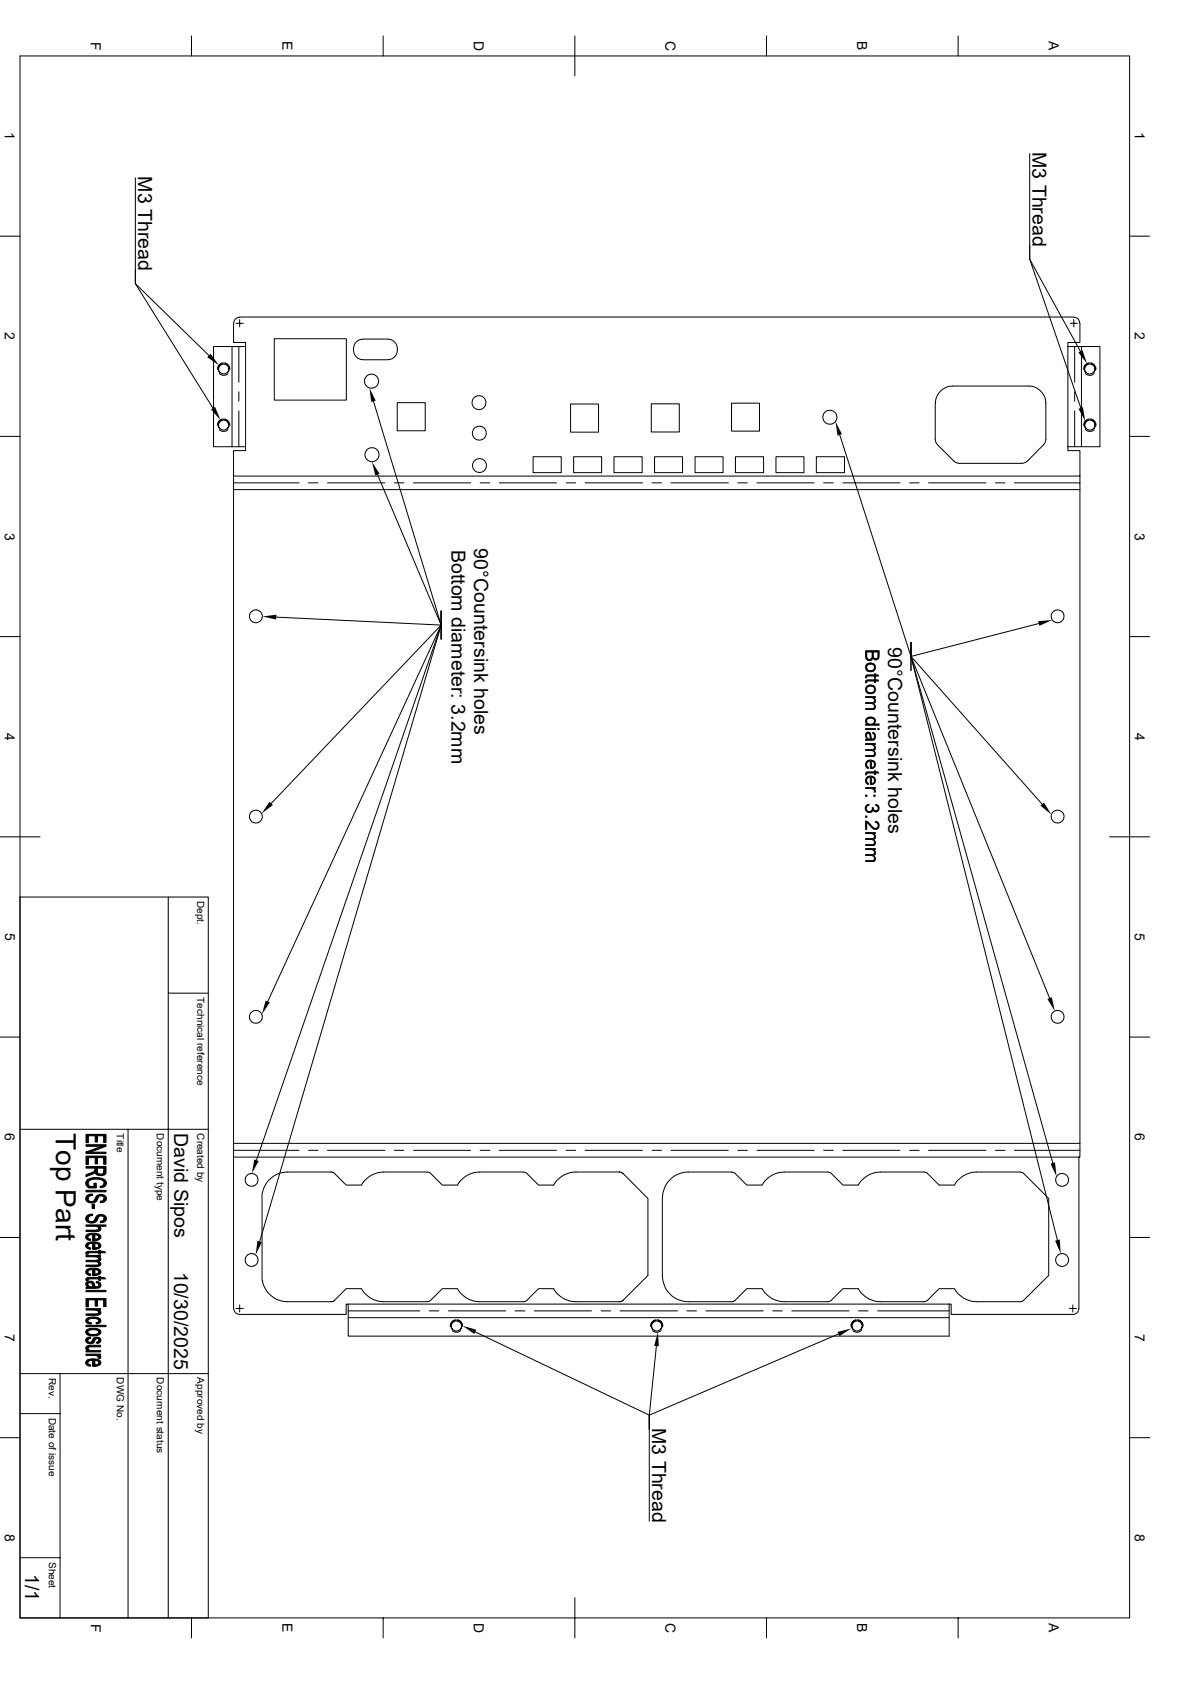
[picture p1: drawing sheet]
<svg xmlns="http://www.w3.org/2000/svg" width="297mm" height="420mm" viewBox="0 0 297 420" stroke-linecap="round" stroke-linejoin="round" font-family="sans-serif">
<g fill="none" stroke="#000" stroke-width=".25">
<path d="M5 14h276.9v390h-276.9zM47.8 9v5M95.6 9v5M143.5 9v10M191.3 9v5M239.1 9v5M257 38.3v26.4l12.7 23.1M0 59h5M33.8 44.4v26.4l18.4 18M281.9 59h5M33.8 67.4v3.4l19.4 31.1M59.8 79.8v1.8"/>
<path d="M257 61.2v3.5l12.7 37.2M268 79.8v1.8M54.7 93.3l1 .4 .7-.1 .5-.3M54.9 93a1.24 1.24 0 0 0 1.9 0M55.5 90.7h.7M56.2 90.7l.8 .4 .4 1.1M56.2 90.7l.5 .3a1.34 1.34 0 0 1 .1 2 1.26 1.26 0 0 0-.1-1.7 1.26 1.26 0 0 0-1.7 0 1.26 1.26 0 0 0-.1 1.7l-.1-.1a1.37 1.37 0 0 1 .6-2.2l-.9 .6-.2 .9M57.9 86.5v25M58.3 80.7v4.8h3v1h-8v25h8M58.9 80.7h1.8M59.6 86.5v9M59.6 97.8v2.4"/>
<path d="M61.3 86.5v25M68.5 84.6h17.9v15.3h-17.9zM88.2 87v.5M88.3 87.5a2.32 2.32 0 0 0 2.2 2.3M90.5 89.8h6.4M90.5 84.7h6.4M90.5 84.7a2.32 2.32 0 0 0-2.2 2.3M96.9 84.7a2.32 2.32 0 0 1 2.2 2.3M99.1 87.5a2.32 2.32 0 0 1-2.2 2.3M99.2 87v.5M266.5 86.5v25M267.1 80.7h1.8"/>
<path d="M268.2 86.5v9M268.2 97.8v2.4M269.5 80.7a1.45 1.45 0 0 0-1.5-1.5h-208.2a1.52 1.52 0 0 0-1.5 1.5M269.5 80.7v4.8h-3v1h8v25h-8M269.9 86.5v25M270.9 93.3l1 .4 .6-.1 .6-.3M271.1 93a1.24 1.24 0 0 0 1.8 0M271.6 90.7l-.4 .2a1.35 1.35 0 0 0-.1 2.1 1.26 1.26 0 0 1 0-1.7 1.26 1.26 0 0 1 1.8 0 1.26 1.26 0 0 1 .1 1.7v-.1a1.37 1.37 0 0 0-.6-2.2l.7 .4 .5 1.1M271.6 90.7l-.9 .6-.2 .9M271.6 90.7h.8M0 109h5M54.7 107.3l1.1 .4 .6-.1 .5-.3"/>
<path d="M54.9 107a1.24 1.24 0 0 0 1.8 0M55.4 104.7h.8M55.4 104.7l-.7 .5a1.35 1.35 0 0 0 .2 1.8 1.27 1.27 0 0 1 0-1.7 1.27 1.27 0 0 1 1.8 0 1.27 1.27 0 0 1 .1 1.7 1.4 1.4 0 0 0-.6-2.3l.8 .5 .4 1M55.4 104.7l-.9 .7-.2 .8M58.3 118.9h211.2M59.6 102.6v8.9M61.3 111.5v1h-3v214.2M93.2 100.2l16.9 55.9v3.5M94.2 118.5l15.9 37.6v3.5M99.1 100.5h7v7.1h-7zM133.1 114h7v4h-7zM142.4 100.9h7v7h-7z"/>
<path d="M143.2 114h7v4h-7zM153.2 114h7.1v4h-7.1zM162.6 100.8h6.9v7.1h-6.9zM163.4 114h6.9v4h-6.9zM173.5 114h7v4h-7zM182.6 100.7h7v7h-7zM183.6 114h7v4h-7zM193.7 114h7v4h-7zM203.8 114h7v4h-7zM209.6 108.6l17.8 55.3v3.5v-3.5l31.8-8.2M233.4 100.7v9l.2 .7 .4 .7 4.3 4.3 1.1 .3h15.6l.8-.2 .6-.4M233.5 100.7a4.3 4.3 0 0 1 4.2-4.3h19.1a4.3 4.3 0 0 1 4.2 4.3v9.4l-.6 1-3.9 4"/>
<path d="M266.5 111.5v1h3v176.4h-.2v37.8a1.45 1.45 0 0 1-1.5 1.5h-30.4v-2.6h-.5M268.2 102.6v8.9M270.9 107.3l.5 .3 .6 .1 1.1-.4M271.1 107a1.24 1.24 0 0 0 1.9 0M271.7 104.7h.7M272.4 104.7l.8 .5 .4 1M272.4 104.7l.2 .1a1.4 1.4 0 0 1 .4 2.2 1.27 1.27 0 0 0-.1-1.7 1.27 1.27 0 0 0-1.8 0 1.27 1.27 0 0 0 0 1.7 1.4 1.4 0 0 1 .5-2.3l-.8 .5-.3 1M281.9 109h5M58.3 120.6h16.3M58.3 122.3h211.2M77 120.6h2.4M81.7 120.6h14.4"/>
<path d="M98.4 120.6h2.4M103.2 120.6h14.3M119.8 120.6h2.5M124.6 120.6h14.3M141.3 120.6h2.4M146 120.6h14.4M162.7 120.6h2.4M167.5 120.6h14.3M184.1 120.6h2.4M188.9 120.6h14.3M205.6 120.6h2.4M210.4 120.6h14.2"/>
<path d="M227 120.6h2.4M231.8 120.6h14.3M248.5 120.6h2.3M253.2 120.6h16.3M0 159h5M69 154.1l41.1 2v3.5M110.1 152.6v3.5l-42.4 44.5M110.1 152.6v3.5l-43.3 94M110.1 152.6v3.5l-46.1 133.6M110.1 152.6v3.5l-45.3 153.9M281.9 159h5M227.4 160.4v3.5l32.7 36.9"/>
<path d="M227.4 160.4v3.5l34.6 85.3M227.4 160.4v3.5l35.4 126.5M227.4 160.4v3.5l36.5 145.7M0 209h10M276.9 209h10M5 224h47v180M42 224v180M0 259h5M42 248h10M281.9 259h5M5 282h47M32 282v122"/>
<path d="M58.3 287.2h16.3M58.3 288.9h211M58.3 285.5h211.2M65.4 298.1v21.6M77 287.2h2.4M81.7 287.2h14.4M90.2 295.9h-3.8l-3-3-.6-.2h-11a6.5 6.5 0 0 0-6.4 5.3M90.2 295.9a6.4 6.4 0 0 1 5.6-3.2h10.8l.9 .3 2.9 2.9h3.8a6.4 6.4 0 0 1 5.6-3.2h10.8l.9 .3 2.9 2.9h3.8a6.4 6.4 0 0 1 5.6-3.2h11.3l6.6 6.6v19.2l-6.4 6.4-.4 .1h-11.1a6.4 6.4 0 0 1-5.6-3.2h-3.8l-2.9 2.9-.9 .3h-10.8a6.4 6.4 0 0 1-5.6-3.2h-3.8l-2.9 2.9-.9 .3h-10.8a6.4 6.4 0 0 1-5.6-3.2M98.4 287.2h2.4M103.2 287.2h14.3M119.8 287.2h2.5M124.6 287.2h14.3"/>
<path d="M141.3 287.2h2.4M146 287.2h14.4M162.7 287.2h2.4M165.3 299.1v19.5M167.5 287.2h14.3M182.6 292.7l.4 .1M182.6 292.7h-10.8a6.5 6.5 0 0 0-6.4 6.4M183.1 292.7l3.3 3.2h3.8a6.4 6.4 0 0 1 5.6-3.2h10.8l.9 .3 2.9 2.9h3.8M184.1 287.2h2.4M188.9 287.2h14.3M205.6 287.2h2.4M210.4 287.2h14.2"/>
<path d="M214.2 295.9a6.4 6.4 0 0 1 5.6-3.2h10.8l.9 .3 2.9 2.9h3.8M227 287.2h2.4M231.8 287.2h14.3M248.5 287.2h2.3M253.2 287.2h16.3M254.6 292.7l.5 .1M254.6 292.7h-10.8a6.4 6.4 0 0 0-5.6 3.2M255.1 292.7l6.6 6.6v19.2l-6.2 6.2-.6 .3h-11.1a6.4 6.4 0 0 1-5.6-3.2M0 309h5M65.4 319.7a6.5 6.5 0 0 0 6.4 5.3h11.1l.4-.1 3.1-3.1h3.8M165.4 318.6a6.5 6.5 0 0 0 6.4 6.4h11.1l.6-.3 2.9-2.9h3.8a6.6 6.6 0 0 0 5.6 3.2h10.8l.9-.3 2.9-2.9h3.8M281.9 309h5"/>
<path d="M58.9 326.7h1.8M59.8 325.8v1.8M86.9 327.3h17.9M86.9 329h150M86.9 325.6h150M107.1 327.3h2.4M111.9 327.3h14.3M113 331.9a1.24 1.24 0 0 0 1.9 0M113.5 329.6l-.4 .3a1.39 1.39 0 0 0-.2 2 1.27 1.27 0 0 1 .2-1.7 1.27 1.27 0 0 1 1.7 0 1.27 1.27 0 0 1 .1 1.7M114.3 329.6a1.48 1.48 0 0 0-1.9 1.4v.2M115 332.2l-.9 .5-.7-.1-.5-.4M115.4 331.1l-.3-1-.8-.5 .5 .3a1.39 1.39 0 0 1 .1 2"/>
<path d="M118.6 332.6l43.5 20.8v3.5v-3.5l1.7-17.3M128.6 327.3h2.4M133.3 327.3h14.3M150 327.3h2.4M154.8 327.3h14.3M163 331.9a1.24 1.24 0 0 0 1.8 0M163.5 329.6l-.4 .3a1.39 1.39 0 0 0-.2 2 1.27 1.27 0 0 1 .1-1.7 1.27 1.27 0 0 1 1.8 0 1.27 1.27 0 0 1 .1 1.7 1.44 1.44 0 0 0-.6-2.3l.8 .5 .3 1M164.3 329.6a1.48 1.48 0 0 0-1.9 1.4v.2M165 332.2l-.9 .5h-.5l-.7-.5M171.4 327.3h2.4M176.2 327.3h14.3M192.9 327.3h2.3"/>
<path d="M197.6 327.3h14.3M209.3 333.1l-47.2 20.3v26.4M213 331.9a1.24 1.24 0 0 0 1.8 0M213.5 329.6l-.4 .3a1.39 1.39 0 0 0-.2 2M214.2 321.8a6.4 6.4 0 0 0 5.6 3.2h10.8l.9-.3 2.9-2.9h3.8M214.3 329.6a1.48 1.48 0 0 0-1.9 1.4v.2M214.3 327.3h2.4M215 332.2l-.9 .5-.7-.1-.5-.4M215.4 331.1v-.5l-.3-.5-.8-.5 .5 .3a1.39 1.39 0 0 1 .1 2 1.26 1.26 0 0 0-.2-1.7 1.26 1.26 0 0 0-1.7 0 1.26 1.26 0 0 0-.1 1.7M219.1 327.3h17.8M236.9 325.6v8h-150v-8h-.5v2.6h-26.6a1.45 1.45 0 0 1-1.5-1.5M266.9 326.7h1.8"/>
<path d="M267.8 325.8v1.8M0 359h5M5 353h10M5 343h47M15 343v61M281.9 359h5M5 389h10M143.5 398.9v10.1M47.8 404v5M95.6 404v5M191.3 404v5M239.1 404v5"/>
<circle cx="92.7" cy="95.2" r="1.76"/>
<circle cx="92.9" cy="113.5" r="1.76"/>
<circle cx="119.5" cy="100.5" r="1.74"/>
<circle cx="119.6" cy="108.2" r="1.74"/>
<circle cx="119.7" cy="116.2" r="1.74"/>
<circle cx="207.1" cy="104.2" r="1.76"/>
<circle cx="63.9" cy="153.9" r="1.6"/>
<circle cx="264" cy="153.9" r="1.6"/>
<circle cx="63.9" cy="203.9" r="1.6"/>
<circle cx="264" cy="203.9" r="1.6"/>
<circle cx="63.9" cy="253.9" r="1.6"/>
<circle cx="264" cy="253.9" r="1.6"/>
<circle cx="62.8" cy="294.6" r="1.6"/>
<circle cx="265.1" cy="294.6" r="1.6"/>
<circle cx="62.8" cy="314.6" r="1.6"/>
<circle cx="265.1" cy="314.6" r="1.6"/>
</g>
<g fill="#000" stroke="#000" stroke-width=".25">
<path d="M21.5 297.2h5v.4h-5z" fill-rule="evenodd"/>
<path d="M22 298.4l1.1-.2 .1 .3a.99 .99 0 0 0-1.2 .8z" fill-rule="evenodd"/>
<path d="M21.5 293.3l1-.4a1.15 1.15 0 0 0 1.2-.8v.6l-.6 .5-1.6 .6z" fill-rule="evenodd"/>
<path d="M21.8 294.6l.1-.1 .1 1.2 .5 .5h1v-.8h.5v1.2l-2-.1a1.18 1.18 0 0 1-.2-1.9z" fill-rule="evenodd"/>
<path d="M24.3 291.7v.8a.86 .86 0 0 0 .7 .7 .86 .86 0 0 0 .9-.6v.8l-1.1 .1-.5-.1z" fill-rule="evenodd"/>
<path d="M24.9 296.2l.8-.2 .3-.6v.9l-.9 .3z" fill-rule="evenodd"/>
<path d="M21.5 287.7h5v.3h-5z" fill-rule="evenodd"/>
<path d="M21.5 285.8h5v.4h-5z" fill-rule="evenodd"/>
<path d="M21.5 287.7l3.9-1.5h1.1l-3.9 1.5z" fill-rule="evenodd"/>
<path d="M21.5 283.3h5v2h-.6v-1.7h-1.6v1.6h-.6v-1.6h-1.6v1.7h-.6z" fill-rule="evenodd"/>
<path d="M21.5 288.7h5v2h-.6v-1.6h-1.6v1.5h-.6v-1.5h-1.6v1.7h-.6z" fill-rule="evenodd"/>
<path d="M21.5 291.3h5v1.6l-.6 .5v-1.7h-1.6l-.1 1.7-.5-.6v-1.1h-2.2z" fill-rule="evenodd"/>
<path d="M21.9 294.5l1.5-.5 1.7 .2a1.22 1.22 0 0 1 1.3 .6 1.22 1.22 0 0 1-.2 1.4l-.2 .1v-.9a1.52 1.52 0 0 0-2-1h-.3a1.5 1.5 0 0 0-1.7 1z" fill-rule="evenodd"/>
<path d="M21.6 298.6l.4-.2v.9a.98 .98 0 0 0 1.1 .7 .98 .98 0 0 0 .8-1 1.46 1.46 0 0 1 1.4-.7 1.46 1.46 0 0 1 1.2 1v.4l-.5 .4v-.8a.86 .86 0 0 0-1-.7 .86 .86 0 0 0-.7 1 1.63 1.63 0 0 1-1.5 .8 1.63 1.63 0 0 1-1.4-1.1z" fill-rule="evenodd"/>
<path d="M21.5 312.6l.5-.1v.6l-.5 .1z" fill-rule="evenodd"/>
<path d="M21.6 319.1l.4-.1v.7h-.5l-.1-.3z" fill-rule="evenodd"/>
<path d="M21.5 308.5l.4-.3v.8l.7 .4v.4a.95 .95 0 0 1-1.1-1.3z" fill-rule="evenodd"/>
<path d="M21.7 310.5l.2-.2 .1 1 .6 .3v.4a.88 .88 0 0 1-1-.4 .88 .88 0 0 1 0-1z" fill-rule="evenodd"/>
<path d="M21.5 317.2l.4-.3v.9l.7 .3v.4a.95 .95 0 0 1-1.1-1.3z" fill-rule="evenodd"/>
<path d="M23 300.7h.6v1.1h-.6z" fill-rule="evenodd"/>
<path d="M22 303.4l1.1-.3 .1 .4a1.06 1.06 0 0 0-1.2 .8z" fill-rule="evenodd"/>
<path d="M21.5 307.2h2.4l.5-.1 .2-.4v.7l-.3 .1h-2.8z" fill-rule="evenodd"/>
<path d="M21.9 308.2l.7-.3 1.5 .1 .6 .2v.7l-.1-.3-1-.3v1.5h-.5v-1.5l-.9 .1-.3 .5z" fill-rule="evenodd"/>
<path d="M21.9 310.3l1-.2 1.4 .1 .4 .1v.8l-.2-.4-.9-.2v1.5h-.5v-1.5l-.9 .1-.3 .5z" fill-rule="evenodd"/>
<path d="M21.5 314.7l3-.1 .1 1-.4-.5-2.7-.1z" fill-rule="evenodd"/>
<path d="M24.6 313.8v.5z" fill-rule="evenodd"/>
<path d="M21.9 316.9l.7-.2h1.5l.6 .2v.7l-.1-.3-1-.3v1.5h-.5v-1.5l-.9 .2-.3 .4z" fill-rule="evenodd"/>
<path d="M21.5 313.5h3.6v.3h-.5v.3l-1-.3h-2.1z" fill-rule="evenodd"/>
<path d="M24.7 306.2a.62 .62 0 0 1 .5 .6 .62 .62 0 0 1-.6 .6z" fill-rule="evenodd"/>
<path d="M23.6 308.3v1.1h.4l.6-.3 .1-.9a.81 .81 0 0 1 .4 1 .81 .81 0 0 1-.9 .5l-.6 .1z" fill-rule="evenodd"/>
<path d="M23.6 310.5v1.1h.2l.8-.4 .1-.9a.79 .79 0 0 1 .5 1 .79 .79 0 0 1-.9 .6l-.7 .1z" fill-rule="evenodd"/>
<path d="M24.7 313.9a.58 .58 0 0 1 .5 .6 .58 .58 0 0 1-.6 .5z" fill-rule="evenodd"/>
<path d="M21.5 315.9l2.9-.1 .2-.2 .1-.6a.62 .62 0 0 1 .5 .8 .62 .62 0 0 1-.9 .4h-2.8z" fill-rule="evenodd"/>
<path d="M23.6 317v1.1h.4l.6-.3 .1-.9a.81 .81 0 0 1 .4 1 .81 .81 0 0 1-.9 .5l-.6 .1z" fill-rule="evenodd"/>
<path d="M25 299.9l.7-.1 .3-.5v.8l-.9 .2z" fill-rule="evenodd"/>
<path d="M25 305l.7-.2 .3-.6v.9l-.9 .2z" fill-rule="evenodd"/>
<path d="M22 312.5h2.6v-.3h.5v.3h.9l.4 .3h-1.3v.3h-.5v-.3h-2.4l-.2 .2z" fill-rule="evenodd"/>
<path d="M22 319h2.6v-.3h.5v.3h.9l.4 .3h-1.3v.4h-.5v-.4h-2.1l-.5 .2z" fill-rule="evenodd"/>
<path d="M21.5 305.9h5v.3h-1.8l-.1 1.2v-.7l-.3-.4-2.8-.1z" fill-rule="evenodd"/>
<path d="M21.7 303.6l.3-.2v.9a.97 .97 0 0 0 1.1 .7 .97 .97 0 0 0 .8-1 1.46 1.46 0 0 1 1.4-.7 1.46 1.46 0 0 1 1.2 .9l-.1 .6-.4 .3v-.9a.84 .84 0 0 0-.9-.6 .84 .84 0 0 0-.8 .9 1.61 1.61 0 0 1-1.5 .9 1.61 1.61 0 0 1-1.4-1.1z" fill-rule="evenodd"/>
<path d="M21.5 322.2h5v.3h-5z" fill-rule="evenodd"/>
<path d="M21.5 330.9h5v.4h-5z" fill-rule="evenodd"/>
<path d="M21.9 320.7v.7z" fill-rule="evenodd"/>
<path d="M21.9 336.7l.1 .6z" fill-rule="evenodd"/>
<path d="M21.8 334l.8-.2v.4l-.6 .2-.1 .3z" fill-rule="evenodd"/>
<path d="M21.5 329.4l.4-.3v.8l.9 .4-.1 .3a.95 .95 0 0 1-1-.2 .95 .95 0 0 1-.2-1z" fill-rule="evenodd"/>
<path d="M21.5 320.3a1.45 1.45 0 0 1 1.8-.1l-.1 1.1a.84 .84 0 0 0-1.1-1l-.2 .3-.1 .7-.4-.5z" fill-rule="evenodd"/>
<path d="M24 320l.7 .1v.7l-.2-.3-.5-.2z" fill-rule="evenodd"/>
<path d="M24.6 327.1v.6z" fill-rule="evenodd"/>
<path d="M21.9 331.9l.9-.2h1.3l.6 .2v.7a1.89 1.89 0 0 0-2.3-.5l-.5 .5z" fill-rule="evenodd"/>
<path d="M21.9 339.6l1-.3 1.4 .1 .4 .2v.7l-.2-.4-.9-.2v1.5h-.5v-1.5l-.9 .2-.3 .4z" fill-rule="evenodd"/>
<path d="M24 330.2l.5-.1 .2-.3v.6l-.7 .2z" fill-rule="evenodd"/>
<path d="M21.7 334.1l.1-.1 .1 .7a.65 .65 0 0 0 .7 .4 .65 .65 0 0 0 .6-.7 1.15 1.15 0 0 1 1.5-.4v.7a.56 .56 0 0 0-.7-.4 .56 .56 0 0 0-.4 .6 1.14 1.14 0 0 1-1.2 .6 1.14 1.14 0 0 1-1-1z" fill-rule="evenodd"/>
<path d="M21.5 326.8h3.6v.3h-.5v.3l-.6-.2-2.5-.1z" fill-rule="evenodd"/>
<path d="M21.5 336.3l.4-.3 .6-.1h2.6v.4l-3 .1-.2 .8-.5-.4z" fill-rule="evenodd"/>
<path d="M21.5 337.3h.5l.1-.3 .6 .2h2.4v.4h-3.6z" fill-rule="evenodd"/>
<path d="M21.5 338.1h3.6v.3h-.5v.4l-.5-.3h-2.6z" fill-rule="evenodd"/>
<path d="M21.9 320.9l.5 .4h.9v-1.1l.2 .3a.68 .68 0 0 0 .2 .7 .68 .68 0 0 0 .8 0l.2-.3v-.8a.83 .83 0 0 1 .4 1.1 .83 .83 0 0 1-1.1 .4l-2.5 .2v-.4h.4z" fill-rule="evenodd"/>
<path d="M21.5 328.1h2.6l.5-.3 .1-.6a.68 .68 0 0 1 .4 .8 .68 .68 0 0 1-.9 .4h-2.7z" fill-rule="evenodd"/>
<path d="M21.9 329.1l1.5-.3a1.4 1.4 0 0 1 1.8 1.1l-.5 .5v-.6a1.58 1.58 0 0 0-2-.5l-.5 .1-.3 .4z" fill-rule="evenodd"/>
<path d="M21.5 332.2l.4-.3v.7a2 2 0 0 0 2.5 .4l.3-.3v-.8a.8 .8 0 0 1 .4 1 .8 .8 0 0 1-.8 .6h-1.4a1.06 1.06 0 0 1-1.4-1.2z" fill-rule="evenodd"/>
<path d="M24.7 334a.77 .77 0 0 1 .4 1 .77 .77 0 0 1-.9 .4l-.1-.3 .6-.3z" fill-rule="evenodd"/>
<path d="M24.6 338.4l.5 .3v.5l-.7-.1z" fill-rule="evenodd"/>
<path d="M21.5 324.2h5v2.1h-.6v-1.7h-1.6v1.5h-.6v-1.5h-1.6v1.7h-.6z" fill-rule="evenodd"/>
<path d="M21.7 339.7l.2-.1 .1 .9 .6 .3v.4a.88 .88 0 0 1-1-.4 .88 .88 0 0 1 0-1z" fill-rule="evenodd"/>
<path d="M23.6 339.7v1.1h.2l.8-.4 .1-.8a.79 .79 0 0 1 .5 .9 .79 .79 0 0 1-.9 .6l-.7 .1z" fill-rule="evenodd"/>
</g>
<g fill="#000">
<path d="M51.7 89.2l.9-.9 2.1 2.9zM269.2 88l1-.5 1.1 3.3zM52.7 102.2l1-.6 1.3 3.3zM92.2 96.9l1.6 3.1-1.1 .4zM92.8 115.3l1.9 3-1 .4zM208.5 105.2l1.6 3.2-1.1 .4zM269.2 102.1l1.1-.4 .5 3.5zM65.5 153.9l3.5-.4-.1 1.2zM259.1 155.1l3.5-.3-3.2 1.5zM67.3 200.2l.8 .8-2.8 2.2zM259.7 201.2l.9-.8 1.8 3zM66.3 249.9l1.1 .4-2 3z"/>
<path d="M261.4 249.4l1.1-.4 .8 3.5zM63.5 289.5l1.1 .4-1.7 3.1zM262.2 290.6l1.1-.4 .4 3.6zM64.3 309.8l1.1 .4-1.6 3.2zM263.4 309.8l1.1-.3 .3 3.6zM115.4 331l3.5 1-.5 1.1zM164.2 332.6l.2 3.6-1.1-.2zM209 332.6l3.5-.9-3 1.9z"/>
</g>
<text font-size="7" x="14" y="283" transform="rotate(90 14 283)">Top Part</text>
<g font-size="4.9">
<text x="257.7" y="37.9" transform="rotate(90 257.7 37.9)">M3 Thread</text>
<text x="34.5" y="44" transform="rotate(90 34.5 44)">M3 Thread</text>
<text x="112.7" y="137.2" transform="rotate(90 112.7 137.2)">Bottom diameter: 3.2mm</text>
<text x="118.3" y="136.9" transform="rotate(90 118.3 136.9)">90°Countersink holes</text>
<text x="221.7" y="161.5" transform="rotate(90 221.7 161.5)">90°Countersink holes</text>
<text x="216" y="162" transform="rotate(90 216 162)">Bottom diameter: 3.2mm</text>
<text x="43.5" y="283" transform="rotate(90 43.5 283)">David Sipos</text>
<text x="43.5" y="317.5" transform="rotate(90 43.5 317.5)">10/30/2025</text>
<text x="162.8" y="356.5" transform="rotate(90 162.8 356.5)">M3 Thread</text>
<text x="6.3" y="393.1" transform="rotate(90 6.3 393.1)">1/1</text>
</g>
<g font-size="3.5">
<text x="22.6" y="10.4" transform="rotate(90 22.6 10.4)">F</text>
<text x="70.5" y="10.3" transform="rotate(90 70.5 10.3)">E</text>
<text x="118.3" y="10.2" transform="rotate(90 118.3 10.2)">D</text>
<text x="166.1" y="10.2" transform="rotate(90 166.1 10.2)">C</text>
<text x="214" y="10.3" transform="rotate(90 214 10.3)">B</text>
<text x="261.8" y="10.3" transform="rotate(90 261.8 10.3)">A</text>
<text x="1.2" y="33" transform="rotate(90 1.2 33)">1</text>
<text x="283.2" y="33" transform="rotate(90 283.2 33)">1</text>
<text x="1.2" y="83" transform="rotate(90 1.2 83)">2</text>
<text x="283.2" y="83" transform="rotate(90 283.2 83)">2</text>
<text x="1.2" y="133" transform="rotate(90 1.2 133)">3</text>
<text x="283.2" y="133" transform="rotate(90 283.2 133)">3</text>
<text x="1.2" y="183" transform="rotate(90 1.2 183)">4</text>
<text x="283.2" y="183" transform="rotate(90 283.2 183)">4</text>
<text x="1.3" y="233" transform="rotate(90 1.3 233)">5</text>
<text x="283.3" y="233" transform="rotate(90 283.3 233)">5</text>
<text x="1.2" y="283" transform="rotate(90 1.2 283)">6</text>
<text x="283.2" y="283" transform="rotate(90 283.2 283)">6</text>
<text x="1.2" y="333" transform="rotate(90 1.2 333)">7</text>
<text x="283.2" y="333" transform="rotate(90 283.2 333)">7</text>
<text x="1.2" y="383" transform="rotate(90 1.2 383)">8</text>
<text x="283.2" y="383" transform="rotate(90 283.2 383)">8</text>
<text x="22.6" y="405.4" transform="rotate(90 22.6 405.4)">F</text>
<text x="70.5" y="405.3" transform="rotate(90 70.5 405.3)">E</text>
<text x="118.3" y="405.2" transform="rotate(90 118.3 405.2)">D</text>
<text x="166.1" y="405.2" transform="rotate(90 166.1 405.2)">C</text>
<text x="214" y="405.3" transform="rotate(90 214 405.3)">B</text>
<text x="261.8" y="405.3" transform="rotate(90 261.8 405.3)">A</text>
</g>
<g font-size="2.5">
<text x="49.2" y="225" transform="rotate(90 49.2 225)">Dept.</text>
<text x="49.2" y="249" transform="rotate(90 49.2 249)">Technical reference</text>
<text x="29.2" y="283" transform="rotate(90 29.2 283)">Title</text>
<text x="39.2" y="283" transform="rotate(90 39.2 283)">Document type</text>
<text x="49.2" y="283" transform="rotate(90 49.2 283)">Created by</text>
<text x="12.2" y="344" transform="rotate(90 12.2 344)">Rev.</text>
<text x="29.2" y="344" transform="rotate(90 29.2 344)">DWG No.</text>
<text x="39.2" y="344" transform="rotate(90 39.2 344)">Document status</text>
<text x="49.2" y="344" transform="rotate(90 49.2 344)">Approved by</text>
<text x="12.2" y="354" transform="rotate(90 12.2 354)">Date of issue</text>
<text x="12.2" y="390" transform="rotate(90 12.2 390)">Sheet</text>
</g>
</svg>
